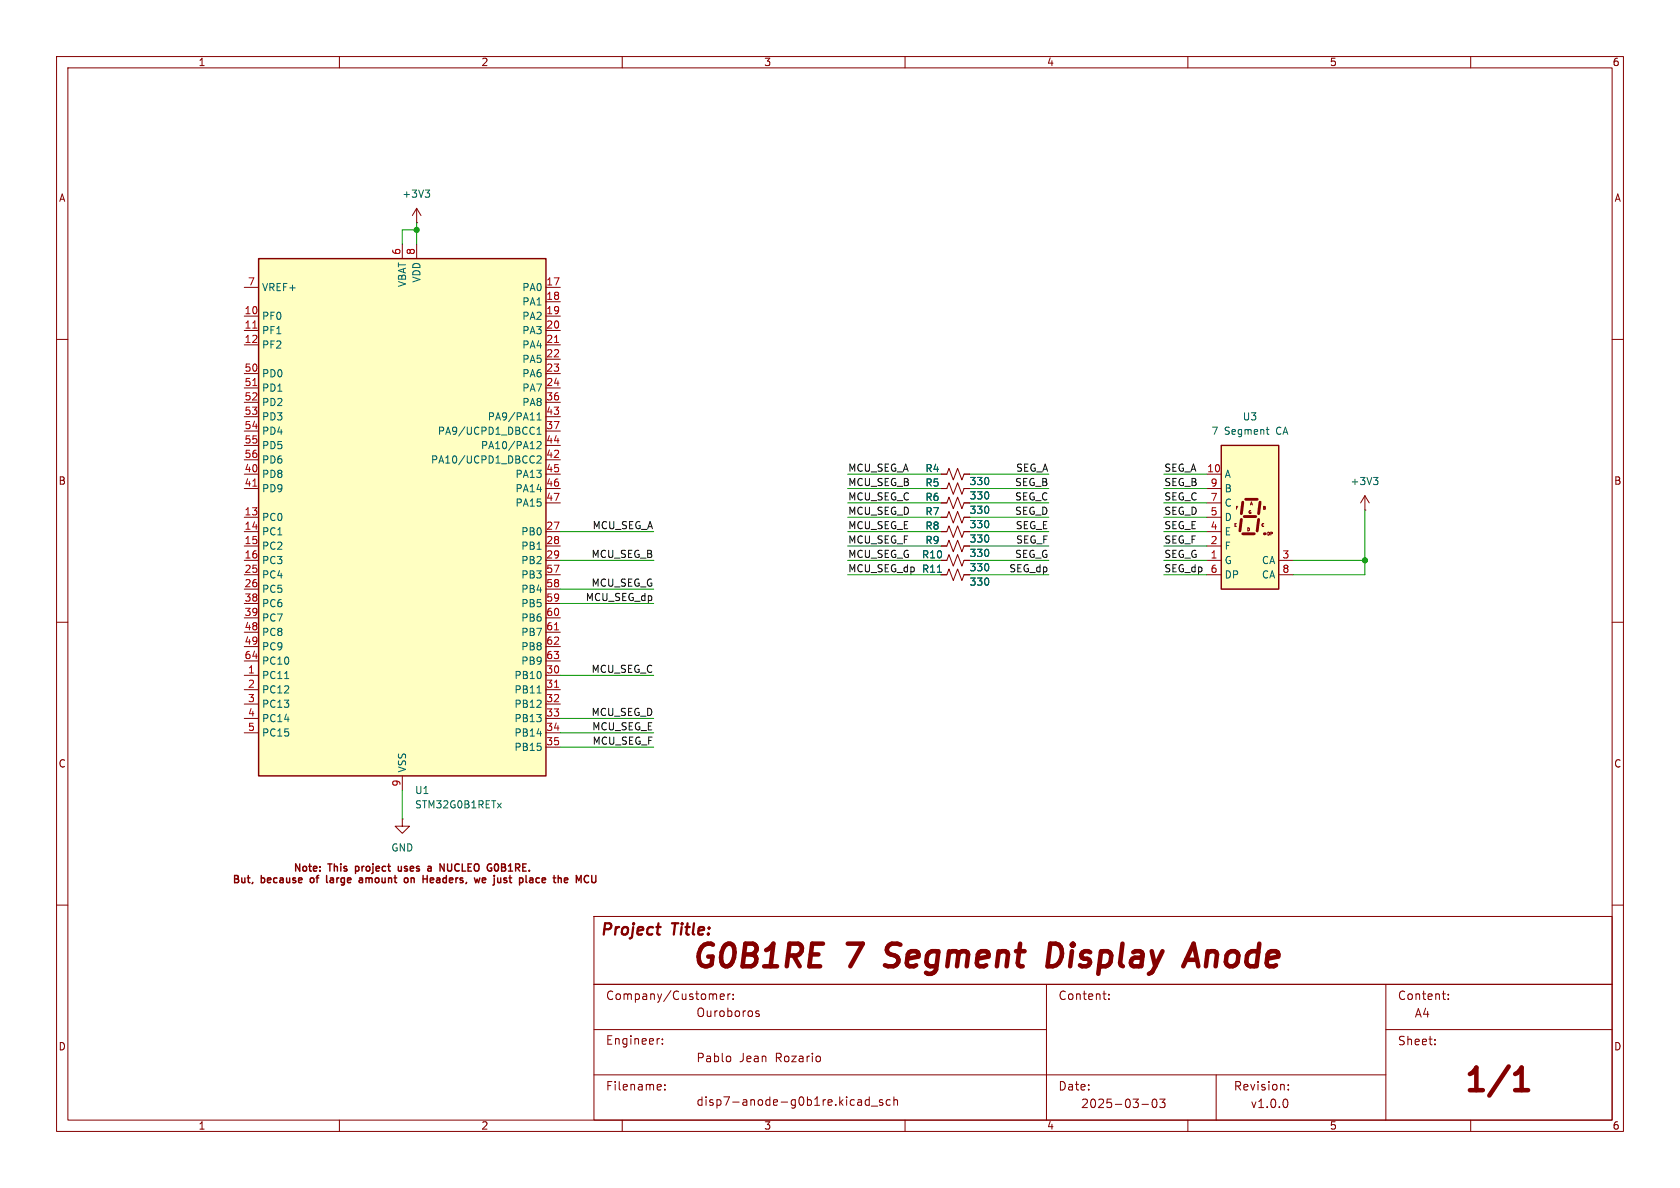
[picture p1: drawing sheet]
<svg xmlns="http://www.w3.org/2000/svg" width="297mm" height="210mm" viewBox="0 0 297 210" stroke-linecap="round" stroke-linejoin="round" font-family="sans-serif">
<g fill="none" stroke="#840000" stroke-width=".18">
<path d="M10 10h277v190h-277zM12 12h273v186h-273zM60 10v2M110 10v2M160 10v2M210 10v2M260 10v2M10 60h2M285 60h2M10 110h2M285 110h2M10 160h2"/>
<path d="M105 162h180v36h-180zM105 174h180M127.3 176.2l.7-.2v-.2l-.5-.1-.2 .2 .1 .7h.6M128.7 175.7v1M129.1 175.7l-.3 .1-.1 .2M129.6 176.5v.2M129.6 175.8v.1M134.2 178.8l-.4-.1-.2 .2 .1 .2 .5 .2v.3h-.6M185 174v24M195 175.7h.5M195.4 176.7h.1M196 176.5v.2"/>
<path d="M196 175.8v.1M245 174v24M255 175.7h.5M255.4 176.7h.1M256 176.5v.2M256 175.8v.1M285 160h2M60 198v2M105 190h140M105 182h80M110 198v2M116.5 183.6h.1"/>
<path d="M116.7 191.7l.2 .3-.7 .2M116.8 192.6l-.1 .1M117.1 184.5v.1M117.1 183.7v.1M117.5 192.5v.2M117.5 191.8v.1M128.9 186.7l.3 .3v.4l-.3 .3M144.9 186.8l.1 .2v.4l-.1 .2M152.1 194.4l.2 .2v.8M152.3 195.3l-.5 .1M152.3 194.8h-.5M153.7 194.5l-.5-.1-.2 .3v.4l.1 .2h.6"/>
<path d="M153.7 193.9v1.5M154 195.5h1.2M156 194.5l-.3-.1-.2 .2v.2l.5 .2v.3h-.5M157.4 194.5l-.4-.1-.3 .3v.4l.1 .2h.6M158 194.5l.2-.1 .4 .1 .1 .9M158 193.9v1.5M160 198v2M201.9 195.2h1.1M203.8 194.4l.2-.1a.81 .81 0 0 1 .6 .6 .81 .81 0 0 1-.3 .8l-.1 .1a.81 .81 0 0 1-.4-1.4zM205 194.3h1l-.5 .6 .4 .1v.7l-.2 .1h-.5l-.2-.1M210 198v2M215 190v8"/>
<path d="M227.3 194.3a.94 .94 0 0 1 0 1.5M227.8 192.5v.2M227.8 191.8v.1M245 182h40M253.7 184.5v.2M253.7 183.8v.1M260 198v2"/>
</g>
<path d="M156.4 170.6l.6 .2M157.1 167.2l-.3 .4v.4l.1 .3M187.2 167l-.6-.2h-.9l-.5 4h.9l.6-.2 .5-.4M209.2 170.8l1.8-4 .8 4M209.7 169.7h1.9M267.9 192.7h2.2M267.9 189.9l.7-.6 .4-.6v4" fill="none" stroke="#840000" stroke-width=".8"/>
<path d="M116 163.9h.8" fill="none" stroke="#840000" stroke-width=".4"/>
<path d="M45.7 45.7h50.8v91.5h-50.8z" fill="#ffffc2"/>
<path d="M45.7 45.7h50.8v91.5h-50.8z" fill="none" stroke="#840000" stroke-width=".25"/>
<g fill="none" stroke="#840000" stroke-width=".18">
<path d="M73.7 39.4h.1M73.7 36.8v2.6M73.7 36.8l-.8 1.3M73.7 36.8l.7 1.3M43.2 50.8h2.5M43.2 55.9h2.5M43.2 58.4h2.5M71.1 43.2v2.5M73.7 43.2v2.5M96.5 50.8h2.6M96.5 55.9h2.6M96.5 58.4h2.6"/>
<path d="M96.5 53.3h2.6M43.2 61h2.5M43.2 66h2.5M43.2 68.6h2.5M43.2 71.1h2.5M43.2 73.7h2.5M43.2 76.2h2.5M43.2 78.7h2.5M96.5 61h2.6M96.5 66h2.6M96.5 68.6h2.6M96.5 71.1h2.6"/>
<path d="M96.5 73.7h2.6M96.5 76.2h2.6M96.5 78.7h2.6M96.5 63.5h2.6M43.2 81.3h2.5M43.2 83.8h2.5M43.2 86.4h2.5M43.2 91.4h2.5M43.2 94h2.5M43.2 96.5h2.5M43.2 99.1h2.5M96.5 81.3h2.6"/>
<path d="M96.5 83.8h2.6M96.5 86.4h2.6M96.5 94h2.6M96.5 96.5h2.6M96.5 99.1h2.6M96.5 88.9h2.6M166.4 86.4h1l.4-1.1 .7 2.1 .8-2.1 .8 2.1 .3-1h1M166.4 83.8h1l.4-1 .7 2 .8-2 .8 2 .3-1h1M166.4 88.9h1l.4-1 .7 2 .8-2 .8 2 .3-1h1M166.4 94h1l.4-1 .7 2 .8-2 .8 2 .3-1h1M166.4 99.1h1l.4-1.1 .7 2.1 .8-2.1 .8 2.1 .3-1h1M166.4 91.4h1l.4-1 .7 2.1 .8-2.1 .8 2.1 .3-1.1h1"/>
<path d="M166.4 96.5h1l.4-1 .7 2 .8-2 .8 2 .3-1h1M43.2 101.6h2.5M43.2 104.1h2.5M43.2 106.7h2.5M43.2 109.2h2.5M43.2 111.8h2.5M43.2 114.3h2.5M43.2 116.8h2.5M43.2 119.4h2.5M96.5 101.6h2.6M96.5 104.1h2.6M96.5 106.7h2.6"/>
<path d="M96.5 109.2h2.6M96.5 111.8h2.6M96.5 114.3h2.6M96.5 116.8h2.6M96.5 119.4h2.6M166.4 101.6h1l.4-1 .7 2 .8-2 .8 2 .3-1h1M43.2 121.9h2.5M43.2 124.5h2.5M43.2 127h2.5M43.2 129.5h2.5M71.1 137.2v2.5M96.5 121.9h2.6"/>
<path d="M96.5 124.5h2.6M96.5 127h2.6M96.5 129.5h2.6M96.5 132.1h2.6M71.1 144.8v1.3h1.3l-1.3 1.2-1.3-1.2h1.3M71.1 144.8h.1"/>
</g>
<path d="M44.7 58h.7M44.7 68.2h.7M98 60.5h.8M44.7 85.9h.7M98 111.3h.8M98 121.5h.8" fill="none" stroke="#a90000" stroke-width=".18"/>
<g fill="none" stroke="#006464" stroke-width=".18">
<path d="M75.2 33.6h.8l-.5 .5M75.7 34.1l.3 .2v.3l-.3 .3M94.2 75.5l.3 .1M94.5 76.7l-.3 .1M94.9 74.2h.8M94.9 73.3l.4-.3v1.2M94.9 75.9l.4-.4v1.3M94.9 76.8h.8M94.9 78.2l.5-.2 .3 .4-.8 .9h.8M94.4 80.7h.1M94.5 81.7l-.1 .1M94.9 80.7l.5-.1 .3 .4-.8 .9h.8"/>
<path d="M50.3 120h.7M165.7 101.2h.7M94.9 122.5h.8M87.9 142l.7 .8M88.6 142l-.7 .8"/>
</g>
<path d="M215.9 78.7h10.2v25.4h-10.2z" fill="#ffffc2"/>
<path d="M215.9 78.7h10.2v25.4h-10.2z" fill="none" stroke="#840000" stroke-width=".25"/>
<path d="M219.5 91.8l-.3 2.1M219.7 88.8l-.2 2M219.7 94.4h2M220 91.3h2M220.2 88.3h2M222.5 91.8l-.3 2.1M222.8 88.8l-.3 2" fill="none" stroke="#840000" stroke-width=".51"/>
<circle cx="223.5" cy="94.4" r=".25" fill="#840000"/>
<g fill="none" stroke="#840000" stroke-width=".18">
<path d="M166.4 83.8h1M166.4 86.4h1M166.4 88.9h1M166.4 91.4h1M166.4 94h1M166.4 96.5h1M166.4 99.1h1M170.4 83.8h1M170.4 86.4h1M170.4 88.9h1M170.4 91.4h1M170.4 94h1"/>
<path d="M170.4 96.5h1M170.4 99.1h1M213.4 83.8h2.5M213.4 86.4h2.5M213.4 88.9h2.5M213.4 91.4h2.5M213.4 94h2.5M213.4 96.5h2.5M213.4 99.1h2.5M218.6 92.6h-.3v.5M218.8 89.5h-.2v.5M220.8 93.3h-.2v.5"/>
<path d="M221.1 89.3l.1-.6 .2 .6M223.6 89.5h-.2v.5M224.3 94.1h-.2v.5M224.9 94.1h-.2v.5M226.1 99.1h2.5M241.3 90.2h.1M241.3 87.6l-.8 1.3M241.3 87.6l.8 1.3M241.3 87.6v2.6M166.4 101.6h1M170.4 101.6h1M213.4 101.6h2.5"/>
<path d="M226.1 101.6h2.5"/>
</g>
<path d="M223.9 75.9h.4M224.1 76.7l.2 .1M242.8 84.4h.8l-.4 .5M243.4 84.9l.2 .2v.3l-.2 .3M165.7 101.2h.7" fill="none" stroke="#006464" stroke-width=".18"/>
<g fill="none" stroke="#009600" stroke-width=".18">
<path d="M73.7 39.4v3.8M73.7 40.6h-2.6v2.6M99.1 94h16.5M99.1 99.1h16.5M149.9 83.8h16.5M149.9 94h16.5M149.9 99.1h16.5M149.9 96.5h16.5M149.9 91.4h16.5M149.9 86.4h16.5M149.9 88.9h16.5M171.4 83.8h14"/>
<path d="M171.4 94h14M171.4 99.1h14M171.4 96.5h14M171.4 91.4h14M171.4 86.4h14M171.4 88.9h14M205.7 83.8h7.7M205.7 94h7.7M205.7 99.1h7.7M205.7 96.5h7.7M205.7 91.4h7.7M205.7 86.4h7.7"/>
<path d="M205.7 88.9h7.7M228.6 99.1h12.7M241.3 90.2v11.4h-12.7M99.1 119.4h16.5M99.1 106.7h16.5M99.1 104.1h16.5M149.9 101.6h16.5M171.4 101.6h14M205.7 101.6h7.7M71.1 139.7v5.1M99.1 127h16.5M99.1 132.1h16.5"/>
<path d="M99.1 129.5h16.5"/>
</g>
<g fill="none" stroke="#840000" stroke-width=".25">
<path d="M57.7 154.8v1.1l.2 .1M63.5 155.9l.2 .1h.4M64.1 155.4v.6M64.1 155.5h-.4l-.2 .2M70.4 153.1l.1 .8h.4M71.9 155.2l.2 .2v.4l-.2 .2M72.7 155.2v.8M73 155.2l-.3 .1M74.8 154.8v1.2M75.5 154.8v1.2M75.8 153.1h.2l.2 .2v.7M76.1 156h.5"/>
<path d="M76.1 155.2h.4l.2 .3-.6 .1M76.2 153.9l-.4 .1M76.2 153.4l-.4 .1M78.5 152.7v1.3l-.7-1.3v1.3M79.1 152.7v1l.3 .3M85.3 155.4l.1-.2h.3l.2 .2v.1l-.6 .1M85.3 155.9l.1 .1h.4M87.7 152.7a.68 .68 0 0 1 .4 .7 .68 .68 0 0 1-.4 .6M90 155.2h.5M90.2 154.8v1.1l.1 .1M95.4 155.2h-.4l-.2 .2 .1 .6h.5"/>
</g>
<g fill="#009600" stroke="#009600" stroke-width=".18">
<circle cx="73.7" cy="40.6" r=".46"/>
<circle cx="241.3" cy="99.1" r=".46"/>
</g>
<g font-size="5.6" fill="#840000">
<text x="122" y="172.2">G0B1RE</text>
<text x="149.9" y="172.2">7</text>
<text x="158.4" y="172.2">Segment</text>
<text x="188.5" y="172.2">Display</text>
<text x="214.7" y="172.2">Anode</text>
<text x="258.3" y="194.1">1/1</text>
</g>
<g font-size="2.8" fill="#840000">
<text x="106" y="165.9">Project</text>
<text x="118.9" y="165.9">Title:</text>
</g>
<g font-size="2.1" fill="#840000">
<text x="107" y="177">Company/Customer:</text>
<text x="123" y="180">Ouroboros</text>
<text x="187" y="177">Content:</text>
<text x="247" y="177">Content:</text>
<text x="107" y="184.9">Engineer:</text>
<text x="247" y="185">Sheet:</text>
<text x="250" y="180.1">A4</text>
<text x="123" y="188">Pablo</text>
<text x="130.7" y="188">Jean</text>
<text x="137.1" y="188">Rozario</text>
<text x="107" y="193">Filename:</text>
<text x="123" y="195.7">disp7-anode-g0b1re.kicad_sch</text>
<text x="187" y="193">Date:</text>
<text x="191" y="196.1">2025-03-03</text>
<text x="218" y="193">Revision:</text>
<text x="221" y="196.1">v1.0.0</text>
</g>
<g font-size="1.8" fill="#840000">
<text x="35" y="11.9">1</text>
<text x="85" y="11.9">2</text>
<text x="135" y="11.9">3</text>
<text x="185" y="11.9">4</text>
<text x="235" y="11.9">5</text>
<text x="285" y="11.9">6</text>
<text x="10.3" y="35.9">A</text>
<text x="285.3" y="35.9">A</text>
<text x="10.3" y="85.9">B</text>
<text x="285.3" y="85.9">B</text>
<text x="10.3" y="135.9">C</text>
<text x="285.3" y="135.9">C</text>
<text x="51.7" y="154.4">Note:</text>
<text x="58.1" y="154.4">This</text>
<text x="63.3" y="154.4">project</text>
<text x="71.4" y="154.4">uses</text>
<text x="79.8" y="154.4">NUCLEO</text>
<text x="88.7" y="154.4">G0B1RE.</text>
<text x="40.9" y="156.5">But,</text>
<text x="46.1" y="156.5">because</text>
<text x="55.4" y="156.5">of</text>
<text x="58.7" y="156.5">large</text>
<text x="65" y="156.5">amount</text>
<text x="73.5" y="156.5">on</text>
<text x="77.3" y="156.5">Headers,</text>
<text x="87" y="156.5">we</text>
<text x="90.9" y="156.5">just</text>
<text x="95.9" y="156.5">place</text>
<text x="102.5" y="156.5">the</text>
<text x="10.3" y="185.9">D</text>
<text x="285.3" y="185.9">D</text>
<text x="35" y="199.9">1</text>
<text x="85" y="199.9">2</text>
<text x="135" y="199.9">3</text>
<text x="185" y="199.9">4</text>
<text x="235" y="199.9">5</text>
<text x="285" y="199.9">6</text>
</g>
<g font-size="1.8" fill="#006464">
<text x="71" y="35.2">+3V3</text>
<text x="46.2" y="51.7">VREF+</text>
<text x="72" y="50.8" transform="rotate(-90 72 50.8)">VBAT</text>
<text x="74.5" y="50.1" transform="rotate(-90 74.5 50.1)">VDD</text>
<text x="92.2" y="51.7">PA0</text>
<text x="46.2" y="56.7">PF0</text>
<text x="46.2" y="59.3">PF1</text>
<text x="92.2" y="54.2">PA1</text>
<text x="92.2" y="56.7">PA2</text>
<text x="92.2" y="59.3">PA3</text>
<text x="46.2" y="61.8">PF2</text>
<text x="92.2" y="61.8">PA4</text>
<text x="92.2" y="64.4">PA5</text>
<text x="46.2" y="66.9">PD0</text>
<text x="46.2" y="69.4">PD1</text>
<text x="46.2" y="72">PD2</text>
<text x="92.2" y="66.9">PA6</text>
<text x="92.2" y="69.4">PA7</text>
<text x="92.2" y="72">PA8</text>
<text x="46.2" y="74.5">PD3</text>
<text x="46.2" y="77.1">PD4</text>
<text x="77.3" y="77.1">PA9/UCPD1_DBCC1</text>
<text x="86.1" y="74.5">PA9/PA11</text>
<text x="214.1" y="77.1">7</text>
<text x="216.5" y="77.1">Segment</text>
<text x="219.6" y="74.5">U3</text>
<text x="225.7" y="77.1">CA</text>
<text x="46.2" y="79.6">PD5</text>
<text x="46.2" y="82.1">PD6</text>
<text x="76.1" y="82.1">PA10/UCPD1_DBCC2</text>
<text x="84.9" y="79.6">PA10/PA12</text>
<text x="163.5" y="83.7">R4</text>
<text x="46.2" y="84.7">PD8</text>
<text x="46.2" y="87.2">PD9</text>
<text x="91" y="84.7">PA13</text>
<text x="91" y="87.2">PA14</text>
<text x="91" y="89.8">PA15</text>
<text x="163.5" y="86.2">R5</text>
<text x="163.5" y="88.7">R6</text>
<text x="171.3" y="88.5">330</text>
<text x="171.3" y="86">330</text>
<text x="216.4" y="84.7">A</text>
<text x="216.4" y="87.2">B</text>
<text x="216.4" y="89.8">C</text>
<text x="238.7" y="86">+3V3</text>
<text x="46.2" y="92.3">PC0</text>
<text x="46.2" y="94.8">PC1</text>
<text x="92.1" y="94.8">PB0</text>
<text x="163.5" y="93.8">R8</text>
<text x="163.5" y="91.3">R7</text>
<text x="171.3" y="91">330</text>
<text x="171.3" y="93.6">330</text>
<text x="216.4" y="92.3">D</text>
<text x="216.4" y="94.8">E</text>
<text x="46.2" y="97.4">PC2</text>
<text x="46.2" y="99.9">PC3</text>
<text x="92.1" y="97.4">PB1</text>
<text x="92.1" y="99.9">PB2</text>
<text x="162.9" y="101.4">R11</text>
<text x="162.9" y="98.9">R10</text>
<text x="163.5" y="96.4">R9</text>
<text x="171.3" y="96.1">330</text>
<text x="171.3" y="101.2">330</text>
<text x="171.3" y="98.7">330</text>
<text x="216.4" y="97.4">F</text>
<text x="216.4" y="99.9">G</text>
<text x="223" y="99.9">CA</text>
<text x="46.2" y="102.5">PC4</text>
<text x="46.2" y="105">PC5</text>
<text x="46.2" y="107.5">PC6</text>
<text x="92.1" y="102.5">PB3</text>
<text x="92.1" y="105">PB4</text>
<text x="92.1" y="107.5">PB5</text>
<text x="171.3" y="103.7">330</text>
<text x="216.4" y="102.5">DP</text>
<text x="223" y="102.5">CA</text>
<text x="46.2" y="110.1">PC7</text>
<text x="46.2" y="112.6">PC8</text>
<text x="92.1" y="110.1">PB6</text>
<text x="92.1" y="112.6">PB7</text>
<text x="46.2" y="115.2">PC9</text>
<text x="46.2" y="117.7">PC10</text>
<text x="92.1" y="115.2">PB8</text>
<text x="92.1" y="117.7">PB9</text>
<text x="46.2" y="120.2">PC11</text>
<text x="46.2" y="122.8">PC12</text>
<text x="46.2" y="125.3">PC13</text>
<text x="90.8" y="120.2">PB10</text>
<text x="90.8" y="122.8">PB11</text>
<text x="90.8" y="125.3">PB12</text>
<text x="46.2" y="127.9">PC14</text>
<text x="46.2" y="130.4">PC15</text>
<text x="90.8" y="127.9">PB13</text>
<text x="90.8" y="130.4">PB14</text>
<text x="72" y="136.7" transform="rotate(-90 72 136.7)">VSS</text>
<text x="90.8" y="132.9">PB15</text>
<text x="73.3" y="140.6">U1</text>
<text x="73.3" y="143.1">STM32G0B1RETx</text>
<text x="69.1" y="150.7">GND</text>
</g>
<g font-size="1.8" fill="#a90000">
<text x="70.9" y="45.2" transform="rotate(-90 70.9 45.2)">6</text>
<text x="73.4" y="45.2" transform="rotate(-90 73.4 45.2)">8</text>
<text x="43.7" y="50.5">7</text>
<text x="96.5" y="50.5">17</text>
<text x="96.5" y="53.1">18</text>
<text x="43.1" y="55.6">10</text>
<text x="43.1" y="58.2">11</text>
<text x="96.5" y="55.6">19</text>
<text x="96.5" y="58.2">20</text>
<text x="43.1" y="60.7">12</text>
<text x="43.1" y="65.8">50</text>
<text x="96.5" y="60.7">21</text>
<text x="96.5" y="63.2">22</text>
<text x="96.5" y="65.8">23</text>
<text x="43.1" y="68.3">51</text>
<text x="43.1" y="70.9">52</text>
<text x="96.5" y="68.3">24</text>
<text x="96.5" y="70.9">36</text>
<text x="43.1" y="73.4">53</text>
<text x="43.1" y="75.9">54</text>
<text x="96.5" y="73.4">43</text>
<text x="96.5" y="75.9">37</text>
<text x="43.1" y="78.5">55</text>
<text x="43.1" y="81">56</text>
<text x="43.1" y="83.6">40</text>
<text x="96.5" y="78.5">44</text>
<text x="96.5" y="81">42</text>
<text x="96.5" y="83.6">45</text>
<text x="213.3" y="83.6">10</text>
<text x="43.1" y="86.1">41</text>
<text x="96.5" y="86.1">46</text>
<text x="96.5" y="88.6">47</text>
<text x="213.9" y="86.1">9</text>
<text x="213.9" y="88.6">7</text>
<text x="43.1" y="91.2">13</text>
<text x="43.1" y="93.7">14</text>
<text x="96.5" y="93.7">27</text>
<text x="213.9" y="91.2">5</text>
<text x="213.9" y="93.7">4</text>
<text x="43.1" y="96.3">15</text>
<text x="43.1" y="98.8">16</text>
<text x="43.1" y="101.3">25</text>
<text x="96.5" y="96.3">28</text>
<text x="96.5" y="98.8">29</text>
<text x="96.5" y="101.3">57</text>
<text x="213.9" y="96.3">2</text>
<text x="213.9" y="98.8">1</text>
<text x="213.9" y="101.3">6</text>
<text x="226.6" y="98.8">3</text>
<text x="226.6" y="101.3">8</text>
<text x="43.1" y="103.9">26</text>
<text x="43.1" y="106.4">38</text>
<text x="96.5" y="103.9">58</text>
<text x="96.5" y="106.4">59</text>
<text x="43.1" y="109">39</text>
<text x="43.1" y="111.5">48</text>
<text x="96.5" y="109">60</text>
<text x="96.5" y="111.5">61</text>
<text x="43.1" y="114">49</text>
<text x="43.1" y="116.6">64</text>
<text x="43.7" y="119.1">1</text>
<text x="96.5" y="114">62</text>
<text x="96.5" y="116.6">63</text>
<text x="96.5" y="119.1">30</text>
<text x="43.7" y="121.7">2</text>
<text x="43.7" y="124.2">3</text>
<text x="96.5" y="121.7">31</text>
<text x="96.5" y="124.2">32</text>
<text x="43.7" y="126.7">4</text>
<text x="43.7" y="129.3">5</text>
<text x="96.5" y="126.7">33</text>
<text x="96.5" y="129.3">34</text>
<text x="96.5" y="131.8">35</text>
<text x="70.9" y="139.1" transform="rotate(-90 70.9 139.1)">9</text>
</g>
<g font-size="1.8" fill="#0f0f0f">
<text x="149.9" y="83.5">MCU_SEG_A</text>
<text x="179.5" y="83.5">SEG_A</text>
<text x="205.7" y="83.5">SEG_A</text>
<text x="149.9" y="88.6">MCU_SEG_C</text>
<text x="149.9" y="86">MCU_SEG_B</text>
<text x="179.4" y="88.6">SEG_C</text>
<text x="179.4" y="86">SEG_B</text>
<text x="205.7" y="88.6">SEG_C</text>
<text x="205.7" y="86">SEG_B</text>
<text x="104.7" y="93.6">MCU_SEG_A</text>
<text x="149.9" y="91.1">MCU_SEG_D</text>
<text x="149.9" y="93.6">MCU_SEG_E</text>
<text x="179.4" y="91.1">SEG_D</text>
<text x="179.5" y="93.6">SEG_E</text>
<text x="205.7" y="93.6">SEG_E</text>
<text x="205.7" y="91.1">SEG_D</text>
<text x="104.5" y="98.7">MCU_SEG_B</text>
<text x="149.9" y="101.3">MCU_SEG_dp</text>
<text x="149.9" y="98.7">MCU_SEG_G</text>
<text x="149.9" y="96.2">MCU_SEG_F</text>
<text x="178.3" y="101.3">SEG_dp</text>
<text x="179.4" y="98.7">SEG_G</text>
<text x="179.5" y="96.2">SEG_F</text>
<text x="205.7" y="98.7">SEG_G</text>
<text x="205.7" y="101.3">SEG_dp</text>
<text x="205.7" y="96.2">SEG_F</text>
<text x="103.5" y="106.3">MCU_SEG_dp</text>
<text x="104.5" y="103.8">MCU_SEG_G</text>
<text x="104.5" y="119">MCU_SEG_C</text>
<text x="104.5" y="126.7">MCU_SEG_D</text>
<text x="104.6" y="129.2">MCU_SEG_E</text>
<text x="104.7" y="131.7">MCU_SEG_F</text>
</g>
<g font-size=".7" fill="#840000">
<text x="220.8" y="89.5">A</text>
<text x="218" y="93.3">E</text>
<text x="218.3" y="90.3">F</text>
<text x="220.3" y="94.1">D</text>
<text x="220.5" y="91">G</text>
<text x="222.8" y="93.3">C</text>
<text x="223.1" y="90.3">B</text>
<text x="223.9" y="94.8">DP</text>
</g>
</svg>
